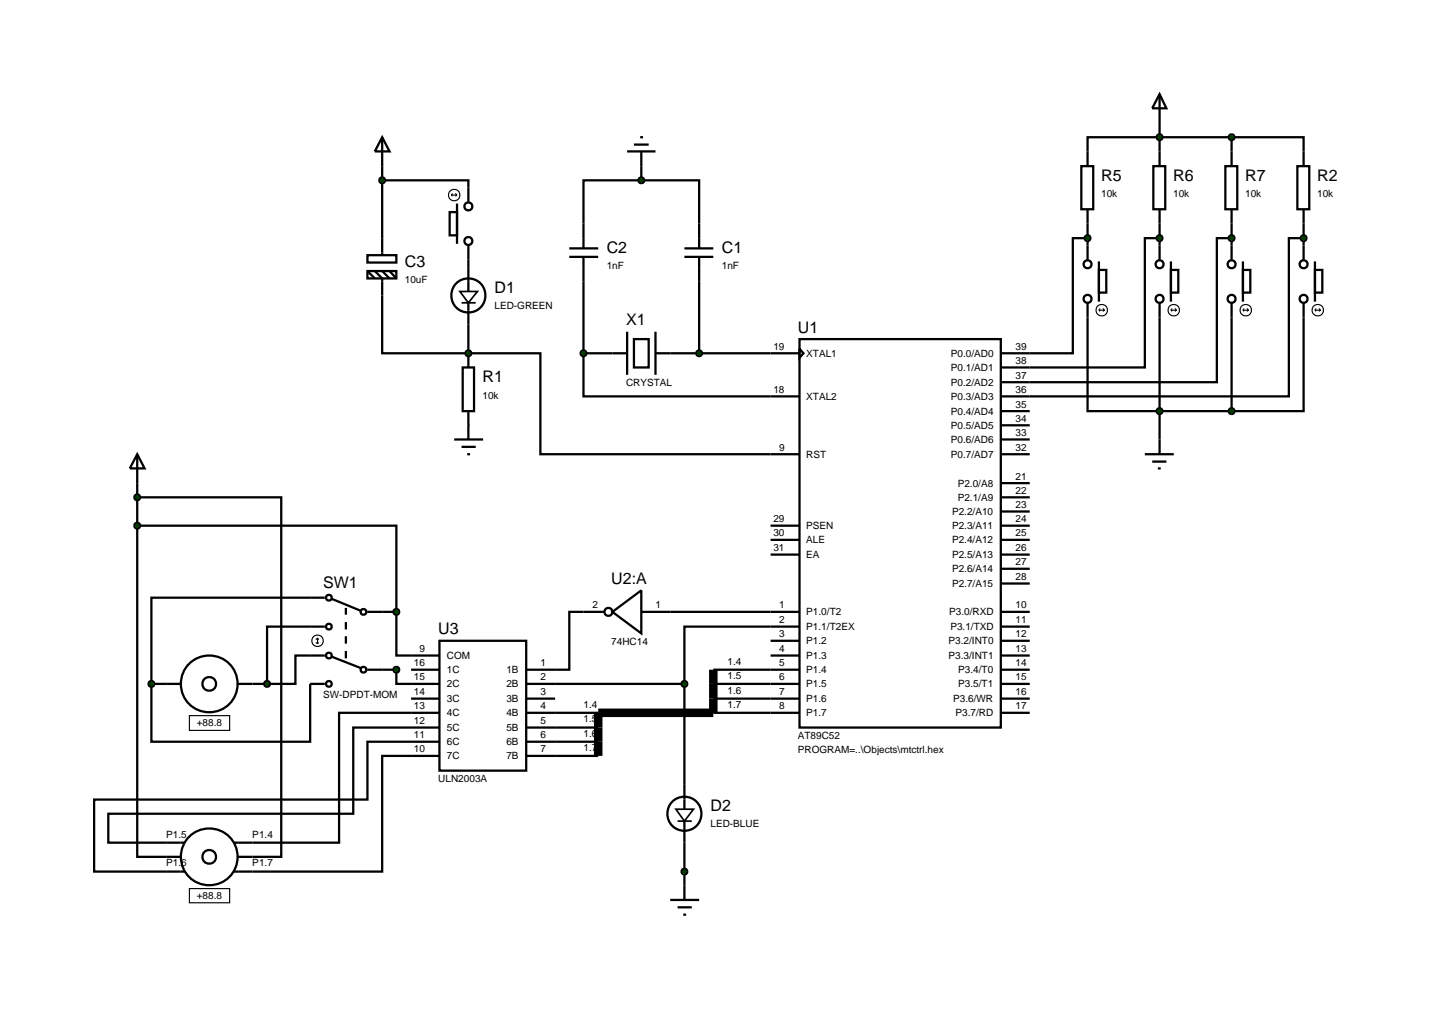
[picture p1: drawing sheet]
<svg xmlns="http://www.w3.org/2000/svg" width="257mm" height="180mm" viewBox="0 0 257 180" stroke-linecap="round" stroke-linejoin="round" font-family="sans-serif">
<path d="M125.8 118.1v7.6h-20.3v7.6" fill="none" stroke="#000" stroke-width="1.5" stroke-linecap="butt"/>
<g fill="none" stroke="#000" stroke-width=".4">
<path d="M67.4 31.8h15.2v1.3M67.4 29.3v12.7M110.6 26.7h5M111.8 25.5h2.6M112.9 24.2h.5M113.1 31.8h-10.2v12M113.1 31.8h10.2v12M113.1 26.7v5.1M191.8 39.4v3.9M204.5 21.7v5M204.5 39.4v3.9M217.2 24.2h-25.4v2.5"/>
<path d="M217.2 24.2h12.7v2.5M217.2 24.2v2.5M217.2 39.4v3.9M229.9 39.4v3.9M67.4 52.1v10.2h15.2M82.6 45.8v1.3M82.6 57.2v5.1M100.4 45.3h5.1M100.4 43.8h5.1M102.9 45.3v17M110.6 58.5v7.6M111.8 59.8h2.6v5h-2.6z"/>
<path d="M115.6 58.5v7.6M120.7 45.3h5.1M120.7 43.8h5.1M123.3 45.3v17M141 59.8h35.5v68.5h-35.5zM191.8 56v16.5h25.4M191.8 42h-2.6v20.3h-12.7M204.5 42h-2.6v22.8h-25.4M204.5 56v21.5M217.2 42h-2.6v25.4h-38.1M217.2 56v16.5M229.9 56v16.5h-12.7"/>
<path d="M229.9 42h-2.6v27.9h-50.8M82.6 62.3h12.7v17.8h45.7M102.9 62.3v7.6h38.1M102.9 62.3h7.7M115.6 62.3h25.4M141 61.5l.7 .8-.7 .8zM176.5 72.5h5.1M176.5 75h5.1M176.5 77.5h5.1M24.2 87.7h25.4v63.4h-5.1M24.2 92.7v58.4h5.1M24.2 92.7h45.7v15.2"/>
<path d="M24.2 85.2v7.5M135.9 95.2h5.1M135.9 97.8h5.1M135.9 92.7h5.1M176.5 95.2h5.1M176.5 97.8h5.1M176.5 92.7h5.1M176.5 80.1h5.1M176.5 85.2h5.1M176.5 87.7h5.1M176.5 90.2h5.1M54.7 105.4h-28v15.2"/>
<path d="M54.7 110.5h-7.6v10.1M54.7 115.6h-2.6v5h-5M67.4 118.1h2.5v2.5h2.6M67.4 107.9h2.5M69.9 107.9v7.7h2.6M102.9 107.9h-2.5v10.2h-2.5M118.2 107.9h22.8M125.8 118.1h15.2M135.9 113h5.1M135.9 115.6h5.1M141 110.5h-20.3v10.1M176.5 107.9h5.1"/>
<path d="M176.5 118.1h5.1M176.5 110.5h5.1M176.5 113h5.1M176.5 115.6h5.1M176.5 102.9h5.1M176.5 100.3h5.1M26.7 120.6v10.2h28v-10.2M26.7 120.6h2.6M44.5 120.6h2.6M72.5 125.7h-12.7v22.9h-15.3M72.5 133.3h-5.1v20.4h-22.9M72.5 128.3h-10.2v15.2h-43.2v5.1h10.2"/>
<path d="M72.5 130.8h-7.7v10.2h-48.2v12.7h12.7M97.9 120.6h22.8M97.9 133.3h7.6M97.9 130.8h7.6M97.9 128.3h7.6M97.9 125.7h7.6M120.7 120.6v17.8M125.8 120.6h15.2M125.8 125.7h15.2M125.8 123.2h15.2M176.5 120.6h5.1M176.5 125.7h5.1"/>
<path d="M176.5 123.2h5.1M120.7 148.6v7.6"/>
</g>
<g fill="#004000" stroke="#000" stroke-width=".4">
<path d="M112.8 31.4l.3-.1-.5 .5zM113.1 31.3l.3 .1 .2 .4zM113.1 32.3l.5-.5-.2 .4zM112.6 31.8l.5 .5-.4-.2z"/>
<path d="M122.9 62l.4-.2-.5 .5zM123.3 61.8l.3 .1 .2 .4zM123.8 62.3l-.1 .3-.4 .2zM122.8 62.3l.5 .5-.4-.2z"/>
</g>
<g fill="#004000">
<path d="M113.1 31.3l.5 .5-.5 .5-.5-.5z"/>
<path d="M122.8 62.3l.5-.5 .5 .5-.5 .5z"/>
</g>
<g fill="none" stroke="#000" stroke-width=".4">
<path d="M79.3 37.4h1.3v4.1h-1.3zM80.6 35.9v7.1M82.6 33.1v2.5M64.8 45h5.1v1.3h-5.1zM64.8 47.8h5.1v1.3h-5.1zM64.8 47.8l1.3 1.3M66.1 47.8l1.3 1.3v3M67.4 42v3M67.4 47.8l1.3 1.3M68.7 47.8l1.2 1.3M82.6 43.3v2.5M82.6 47.1v4.3"/>
<path d="M82.6 53.4v3.8M80.1 77.5h5.1M81.4 78.8h2.5M81.6 64.8h2v7.7h-2zM82.6 62.3v2.5M82.6 72.5v5M82.4 80.1h.5"/>
<circle cx="82.6" cy="36.4" r=".7"/>
<circle cx="82.6" cy="42.5" r=".7"/>
<circle cx="82.6" cy="52.1" r="3"/>
</g>
<g fill="none" stroke="#000" stroke-width=".2">
<path d="M79.6 34.4h1M79.6 34.4l.2 .2M79.8 34.1l-.2 .3M80.3 34.1l.3 .3M80.6 34.4l-.3 .2"/>
<circle cx="80.1" cy="34.4" r="1.01"/>
</g>
<path d="M81.1 51.4h3.1l-1.6 2zM81.4 53.4h2.5" fill="none" stroke="#000" stroke-width=".3"/>
<path d="M102.6 61.9l.3-.1-.5 .5zM102.9 61.8l.3 .1 .2 .4zM103.4 62.3l-.1 .3-.4 .2zM102.4 62.3l.5 .5-.4-.2z" fill="#004000" stroke="#000" stroke-width=".4"/>
<path d="M102.4 62.3l.5-.5 .5 .5-.5 .5z" fill="#004000"/>
<g fill="none" stroke="#000" stroke-width=".4">
<path d="M72.5 118.1h5M72.5 115.6h5M77.5 113h15.3v22.9h-15.3zM92.8 118.1h5.1M102.9 107.9h3.6M108 107.9l5.1-3.8v7.6zM113.1 107.9h5.1M72.5 120.6h5M72.5 123.2h5M72.5 125.7h5M72.5 128.3h5M72.5 130.8h5"/>
<path d="M72.5 133.3h5M92.8 120.6h5.1M92.8 123.2h5.1M92.8 125.7h5.1M92.8 128.3h5.1M92.8 130.8h5.1M92.8 133.3h5.1"/>
<circle cx="107.3" cy="107.9" r=".7"/>
</g>
<path d="M82.2 62l.4-.2-.5 .5zM82.6 61.8l.4 .2 .1 .3zM83.1 62.3l-.1 .3-.4 .2zM82.1 62.3l.5 .5-.4-.2z" fill="#004000" stroke="#000" stroke-width=".4"/>
<path d="M82.1 62.3l.5-.5 .5 .5-.5 .5z" fill="#004000"/>
<g fill="none" stroke="#000" stroke-width=".4">
<path d="M24.2 80.1l1.3 2.5h-2.6zM24.2 80.1v5.1M29.3 120.6h2.5M42 120.6h2.5M29.3 148.6h3.3M29.3 153.7h3.3M29.3 151.1h2.5M41.2 148.6h3.3M41.2 153.7h3.3M42 151.1h2.5"/>
<circle cx="36.9" cy="120.6" r="1.21"/>
<circle cx="36.9" cy="120.6" r="5"/>
<circle cx="36.9" cy="151.1" r="1.21"/>
<circle cx="36.9" cy="151.1" r="5"/>
</g>
<path d="M33.4 126.2h7.1v2.6h-7.1zM33.4 156.7h7.1v2.5h-7.1z" fill="none" stroke="#000" stroke-width=".2"/>
<path d="M23.8 87.4l.4-.2-.5 .5zM24.2 87.2l.3 .1 .2 .4zM24.7 87.7l-.1 .3-.4 .2zM23.7 87.7l.5 .5-.4-.2z" fill="#004000" stroke="#000" stroke-width=".4"/>
<path d="M23.7 87.7l.5-.5 .5 .5-.5 .5z" fill="#004000"/>
<path d="M67.4 24.2l1.3 2.5h-2.6zM67.4 24.2v5.1" fill="none" stroke="#000" stroke-width=".4"/>
<path d="M67.1 31.4l.3-.1-.5 .5zM67.4 31.3l.3 .1 .2 .4zM67.4 32.3l.5-.5-.2 .4zM66.9 31.8l.5 .5-.4-.2z" fill="#004000" stroke="#000" stroke-width=".4"/>
<path d="M67.4 31.3l.5 .5-.5 .5-.5-.5z" fill="#004000"/>
<g fill="none" stroke="#000" stroke-width=".4">
<path d="M54.7 110.5h2.8M54.7 105.4h2.8M54.7 115.6h2.8M58.5 105.6l5.1 2.1M58.5 115.8l5.1 2M61 107.2v1.2M61 109.7v1.3M61 112.2v1.3M61 114.8v1.3M64.6 107.9h2.8M64.6 118.1h2.8M54.7 120.6h2.8"/>
<path d="M120.7 138.4v4.3M118.2 158.7h5.1M119.5 160h2.5M120.7 144.8v3.8M120.7 156.2v2.5M120.5 161.3h.5"/>
<circle cx="58" cy="115.6" r=".51"/>
<circle cx="58" cy="105.4" r=".51"/>
<circle cx="58" cy="110.5" r=".51"/>
<circle cx="64.1" cy="107.9" r=".51"/>
<circle cx="64.1" cy="118.1" r=".51"/>
<circle cx="58" cy="120.6" r=".51"/>
<circle cx="120.7" cy="143.5" r="3"/>
</g>
<path d="M119.2 142.7h3.1l-1.6 2.1zM119.5 144.8h2.5" fill="none" stroke="#000" stroke-width=".3"/>
<g fill="none" stroke="#000" stroke-width=".2">
<path d="M55.7 113.3l.3 .2M56 112.5v1M56 112.5l.2 .3M56 112.5l-.3 .3M56.2 113.3l-.2 .2"/>
<circle cx="56" cy="113" r="1.01"/>
</g>
<g fill="#004000" stroke="#000" stroke-width=".4">
<path d="M26.4 120.2l.3-.1-.5 .5zM26.7 120.1l.3 .1 .2 .4zM27.2 120.6l-.1 .3-.4 .2zM26.2 120.6l.5 .5-.4-.2z"/>
<path d="M69.5 107.6l.4-.2-.5 .5zM69.9 107.4l.4 .2 .1 .3zM70.4 107.9l-.1 .3-.4 .2zM69.4 107.9l.5 .5-.3-.1z"/>
<path d="M23.9 92.3l.3-.1-.5 .5zM24.2 92.2l.4 .2 .1 .3zM24.2 93.2l.5-.5-.2 .4zM23.7 92.7l.5 .5-.4-.2z"/>
<path d="M46.7 120.3l.4-.2-.5 .5zM47.1 120.1l.3 .1 .2 .4zM47.6 120.6l-.1 .3-.4 .2zM46.6 120.6l.5 .5-.3-.1z"/>
</g>
<g fill="#004000">
<path d="M26.7 120.1l.5 .5-.5 .5-.5-.5z"/>
<path d="M69.4 107.9l.5-.5 .5 .5-.5 .5z"/>
<path d="M24.2 92.2l.5 .5-.5 .5-.5-.5z"/>
<path d="M46.6 120.6l.5-.5 .5 .5-.5 .5z"/>
</g>
<g fill="none" stroke="#000" stroke-width=".4">
<path d="M204.5 16.6l1.2 2.5h-2.5zM204.5 16.6v5.1M190.7 29.3h2.1v7.6h-2.1zM191.8 26.7v2.6M191.8 36.9v2.5M191.8 43.3v2.5M191.8 53.4v2.6M193.8 47.6h1.3v4h-1.3zM193.8 46.1v7.1M204.5 77.5v2.6M201.9 80.1h5.1M203.2 81.4h2.5"/>
<path d="M204.2 82.6h.5"/>
<circle cx="191.8" cy="52.7" r=".7"/>
<circle cx="191.8" cy="46.6" r=".7"/>
</g>
<g fill="none" stroke="#000" stroke-width=".2">
<path d="M193.8 54.7h1M193.8 54.7l.2 .2M194 54.4l-.2 .3M194.5 54.4l.3 .3M194.8 54.7l-.3 .2"/>
<circle cx="194.3" cy="54.7" r="1.01"/>
</g>
<path d="M69.6 117.7l.3-.1-.5 .5zM69.9 117.6l.4 .2 .1 .3zM70.4 118.1l-.1 .3-.4 .2zM69.4 118.1l.5 .5-.3-.1z" fill="#004000" stroke="#000" stroke-width=".4"/>
<path d="M69.4 118.1l.5-.5 .5 .5-.5 .5z" fill="#004000"/>
<g fill="none" stroke="#000" stroke-width=".4">
<path d="M203.4 29.3h2.1v7.6h-2.1zM204.5 26.7v2.6M204.5 36.9v2.5M204.5 43.3v2.5M204.5 53.4v2.6M206.5 47.6h1.3v4h-1.3zM206.5 46.1v7.1"/>
<circle cx="204.5" cy="52.7" r=".7"/>
<circle cx="204.5" cy="46.6" r=".7"/>
</g>
<g fill="none" stroke="#000" stroke-width=".2">
<path d="M206.5 54.7h1M206.5 54.7l.2 .2M206.7 54.4l-.2 .3M207.2 54.4l.3 .3M207.5 54.7l-.3 .2"/>
<circle cx="207" cy="54.7" r="1.01"/>
</g>
<path d="M120.3 120.3l.4-.2-.5 .5zM120.7 120.1l.3 .1 .2 .4zM121.2 120.6l-.1 .3-.4 .2zM120.2 120.6l.5 .5-.3-.1z" fill="#004000" stroke="#000" stroke-width=".4"/>
<path d="M120.2 120.6l.5-.5 .5 .5-.5 .5z" fill="#004000"/>
<g fill="none" stroke="#000" stroke-width=".4">
<path d="M216.1 29.3h2.1v7.6h-2.1zM217.2 26.7v2.6M217.2 36.9v2.5M217.2 43.3v2.5M217.2 53.4v2.6M219.2 47.6h1.3v4h-1.3zM219.2 46.1v7.1"/>
<circle cx="217.2" cy="52.7" r=".7"/>
<circle cx="217.2" cy="46.6" r=".7"/>
</g>
<g fill="none" stroke="#000" stroke-width=".2">
<path d="M219.2 54.7h1M219.2 54.7l.2 .2M219.4 54.4l-.2 .3M219.9 54.4l.3 .3M220.2 54.7l-.3 .2"/>
<circle cx="219.7" cy="54.7" r="1.01"/>
</g>
<g fill="#004000" stroke="#000" stroke-width=".4">
<path d="M204.1 23.9l.4-.2-.5 .5zM204.5 23.7l.4 .2 .1 .3zM205 24.2l-.1 .3-.4 .2zM204 24.2l.5 .5-.4-.2z"/>
<path d="M204.2 72.1l.3-.1-.5 .5zM204.5 72l.4 .2 .1 .3zM205 72.5l-.1 .3-.4 .2zM204 72.5l.5 .5-.4-.2z"/>
<path d="M191.4 41.7l.4-.2-.5 .5zM191.8 41.5l.4 .2 .1 .3zM192.3 42l-.1 .3-.4 .2zM191.3 42l.5 .5-.4-.2z"/>
<path d="M204.1 41.7l.4-.2-.5 .5zM204.5 41.5l.4 .2 .1 .3zM204.5 42.5l.5-.5-.1 .3zM204 42l.5 .5-.4-.2z"/>
<path d="M216.8 41.7l.4-.2-.5 .5zM217.2 41.5l.4 .2 .1 .3zM217.7 42l-.1 .3-.4 .2zM216.7 42l.5 .5-.4-.2z"/>
<path d="M120.3 153.4l.4-.2-.5 .5zM120.7 153.2l.3 .1 .2 .4zM121.2 153.7l-.2 .4-.3 .1zM120.2 153.7l.5 .5-.3-.1z"/>
</g>
<g fill="#004000">
<path d="M204 24.2l.5-.5 .5 .5-.5 .5z"/>
<path d="M204.5 72l.5 .5-.5 .5-.5-.5z"/>
<path d="M191.8 41.5l.5 .5-.5 .5-.5-.5z"/>
<path d="M204.5 41.5l.5 .5-.5 .5-.5-.5z"/>
<path d="M216.7 42l.5-.5 .5 .5-.5 .5z"/>
<path d="M120.2 153.7l.5-.5 .5 .5-.5 .5z"/>
</g>
<g fill="none" stroke="#000" stroke-width=".4">
<path d="M228.8 29.3h2.1v7.6h-2.1zM229.9 26.7v2.6M229.9 36.9v2.5M229.9 43.3v2.5M229.9 53.4v2.6M231.9 47.6h1.3v4h-1.3zM231.9 46.1v7.1"/>
<circle cx="229.9" cy="52.7" r=".7"/>
<circle cx="229.9" cy="46.6" r=".7"/>
</g>
<g fill="none" stroke="#000" stroke-width=".2">
<path d="M231.9 54.7h1M231.9 54.7l.2 .2M232.1 54.4l-.2 .3M232.6 54.4l.3 .3M232.9 54.7l-.3 .2"/>
<circle cx="232.4" cy="54.7" r="1.01"/>
</g>
<g fill="#004000" stroke="#000" stroke-width=".4">
<path d="M216.9 72.1l.3-.1-.5 .5zM217.2 72l.4 .2 .1 .3zM217.7 72.5l-.1 .3-.4 .2zM216.7 72.5l.5 .5-.4-.2z"/>
<path d="M216.8 23.9l.4-.2-.5 .5zM217.2 23.7l.4 .2 .1 .3zM217.7 24.2l-.1 .3-.4 .2zM216.7 24.2l.5 .5-.4-.2z"/>
<path d="M229.5 41.7l.4-.2-.5 .5zM229.9 41.5l.4 .2 .1 .3zM230.4 42l-.1 .3-.4 .2zM229.4 42l.5 .5-.4-.2z"/>
</g>
<g fill="#004000">
<path d="M217.2 72l.5 .5-.5 .5-.5-.5z"/>
<path d="M216.7 24.2l.5-.5 .5 .5-.5 .5z"/>
<path d="M229.4 42l.5-.5 .5 .5-.5 .5z"/>
</g>
<g font-size="2.8">
<text x="194.2" y="31.9">R5</text>
<text x="206.9" y="31.9">R6</text>
<text x="219.6" y="31.9">R7</text>
<text x="232.3" y="31.9">R2</text>
<text x="71.4" y="47.1">C3</text>
<text x="107" y="44.6">C2</text>
<text x="127.3" y="44.6">C1</text>
<text x="87.2" y="51.7">D1</text>
<text x="110.4" y="57.4">X1</text>
<text x="140.7" y="58.7">U1</text>
<text x="85.1" y="67.4">R1</text>
<text x="57" y="103.8">SW1</text>
<text x="107.8" y="103">U2:A</text>
<text x="77.3" y="111.9">U3</text>
<text x="125.3" y="143">D2</text>
</g>
<g font-size="1.8">
<text x="194.2" y="34.7">10k</text>
<text x="206.9" y="34.7">10k</text>
<text x="219.6" y="34.7">10k</text>
<text x="232.3" y="34.7">10k</text>
<text x="107" y="47.4">1nF</text>
<text x="127.3" y="47.4">1nF</text>
<text x="71.4" y="49.9">10uF</text>
<text x="87.2" y="54.5">LED-GREEN</text>
<text x="136.4" y="61.7">19</text>
<text x="142.2" y="62.9">XTAL1</text>
<text x="167.7" y="62.9">P0.0/AD0</text>
<text x="167.7" y="65.4">P0.1/AD1</text>
<text x="179.1" y="61.7">39</text>
<text x="179.1" y="64.2">38</text>
<text x="85.1" y="70.3">10k</text>
<text x="110.4" y="68.1">CRYSTAL</text>
<text x="136.4" y="69.3">18</text>
<text x="142.2" y="70.5">XTAL2</text>
<text x="167.7" y="68">P0.2/AD2</text>
<text x="167.7" y="70.5">P0.3/AD3</text>
<text x="179.1" y="66.8">37</text>
<text x="179.1" y="69.3">36</text>
<text x="179.1" y="71.9">35</text>
<text x="167.7" y="73.1">P0.4/AD4</text>
<text x="167.7" y="75.6">P0.5/AD5</text>
<text x="179.1" y="74.4">34</text>
<text x="179.1" y="76.9">33</text>
<text x="137.4" y="79.5">9</text>
<text x="142.2" y="80.7">RST</text>
<text x="167.7" y="78.1">P0.6/AD6</text>
<text x="167.7" y="80.7">P0.7/AD7</text>
<text x="179.1" y="79.5">32</text>
<text x="168.9" y="85.8">P2.0/A8</text>
<text x="168.9" y="88.3">P2.1/A9</text>
<text x="179.1" y="84.6">21</text>
<text x="179.1" y="87.1">22</text>
<text x="179.1" y="89.6">23</text>
<text x="136.4" y="94.6">30</text>
<text x="136.4" y="92.1">29</text>
<text x="142.2" y="95.8">ALE</text>
<text x="142.2" y="93.3">PSEN</text>
<text x="167.9" y="90.8">P2.2/A10</text>
<text x="167.9" y="93.3">P2.3/A11</text>
<text x="167.9" y="95.8">P2.4/A12</text>
<text x="179.1" y="92.1">24</text>
<text x="179.1" y="94.6">25</text>
<text x="136.4" y="97.2">31</text>
<text x="142.2" y="98.4">EA</text>
<text x="167.9" y="98.4">P2.5/A13</text>
<text x="167.9" y="100.9">P2.6/A14</text>
<text x="179.1" y="97.2">26</text>
<text x="179.1" y="99.7">27</text>
<text x="104.5" y="107.3">2</text>
<text x="115.6" y="107.3">1</text>
<text x="137.4" y="107.3">1</text>
<text x="167.9" y="103.5">P2.7/A15</text>
<text x="179.1" y="107.3">10</text>
<text x="179.1" y="102.3">28</text>
<text x="107.8" y="113.7">74HC14</text>
<text x="137.4" y="109.9">2</text>
<text x="137.4" y="112.4">3</text>
<text x="142.2" y="108.5">P1.0/T2</text>
<text x="142.2" y="111.1">P1.1/T2EX</text>
<text x="142.2" y="113.6">P1.2</text>
<text x="167.3" y="113.6">P3.2/INT0</text>
<text x="167.4" y="108.5">P3.0/RXD</text>
<text x="167.6" y="111.1">P3.1/TXD</text>
<text x="179.1" y="109.9">11</text>
<text x="179.1" y="112.4">12</text>
<text x="73" y="117.5">16</text>
<text x="73" y="120">15</text>
<text x="74" y="115">9</text>
<text x="78.8" y="118.7">1C</text>
<text x="78.8" y="116.2">COM</text>
<text x="89.3" y="118.7">1B</text>
<text x="95.3" y="117.5">1</text>
<text x="95.3" y="120">2</text>
<text x="128.3" y="117.3">1.4</text>
<text x="128.3" y="119.8">1.5</text>
<text x="137.4" y="115">4</text>
<text x="137.4" y="117.5">5</text>
<text x="137.4" y="120">6</text>
<text x="142.2" y="116.2">P1.3</text>
<text x="142.2" y="118.7">P1.4</text>
<text x="167.3" y="116.2">P3.3/INT1</text>
<text x="169" y="118.7">P3.4/T0</text>
<text x="179.1" y="115">13</text>
<text x="179.1" y="117.5">14</text>
<text x="179.1" y="120">15</text>
<text x="57" y="123.1">SW-DPDT-MOM</text>
<text x="73" y="122.6">14</text>
<text x="73" y="125.1">13</text>
<text x="78.8" y="121.2">2C</text>
<text x="78.8" y="123.8">3C</text>
<text x="89.3" y="121.2">2B</text>
<text x="89.3" y="123.8">3B</text>
<text x="95.3" y="122.6">3</text>
<text x="95.3" y="125.1">4</text>
<text x="102.9" y="124.9">1.4</text>
<text x="128.3" y="122.4">1.6</text>
<text x="128.3" y="124.9">1.7</text>
<text x="137.4" y="122.6">7</text>
<text x="137.4" y="125.1">8</text>
<text x="142.2" y="121.2">P1.5</text>
<text x="142.2" y="123.8">P1.6</text>
<text x="168.1" y="123.8">P3.6/WR</text>
<text x="169" y="121.2">P3.5/T1</text>
<text x="179.1" y="125.1">17</text>
<text x="179.1" y="122.6">16</text>
<text x="34.7" y="128.1">+88.8</text>
<text x="73" y="127.7">12</text>
<text x="73" y="130.2">11</text>
<text x="78.8" y="126.3">4C</text>
<text x="78.8" y="128.9">5C</text>
<text x="78.8" y="131.4">6C</text>
<text x="89.3" y="126.3">4B</text>
<text x="89.3" y="128.9">5B</text>
<text x="89.3" y="131.4">6B</text>
<text x="95.3" y="127.7">5</text>
<text x="95.3" y="130.2">6</text>
<text x="102.9" y="130">1.6</text>
<text x="102.9" y="127.4">1.5</text>
<text x="140.7" y="130.3">AT89C52</text>
<text x="142.2" y="126.3">P1.7</text>
<text x="168.5" y="126.3">P3.7/RD</text>
<text x="73" y="132.7">10</text>
<text x="77.3" y="137.9">ULN2003A</text>
<text x="78.8" y="133.9">7C</text>
<text x="89.3" y="133.9">7B</text>
<text x="95.3" y="132.7">7</text>
<text x="102.9" y="132.5">1.7</text>
<text x="140.7" y="132.8">PROGRAM=..\Objects\mtctrl.hex</text>
<text x="29.3" y="147.8">P1.5</text>
<text x="44.5" y="147.8">P1.4</text>
<text x="125.3" y="145.8">LED-BLUE</text>
<text x="29.3" y="152.8">P1.6</text>
<text x="44.5" y="152.8">P1.7</text>
<text x="34.7" y="158.6">+88.8</text>
</g>
</svg>
